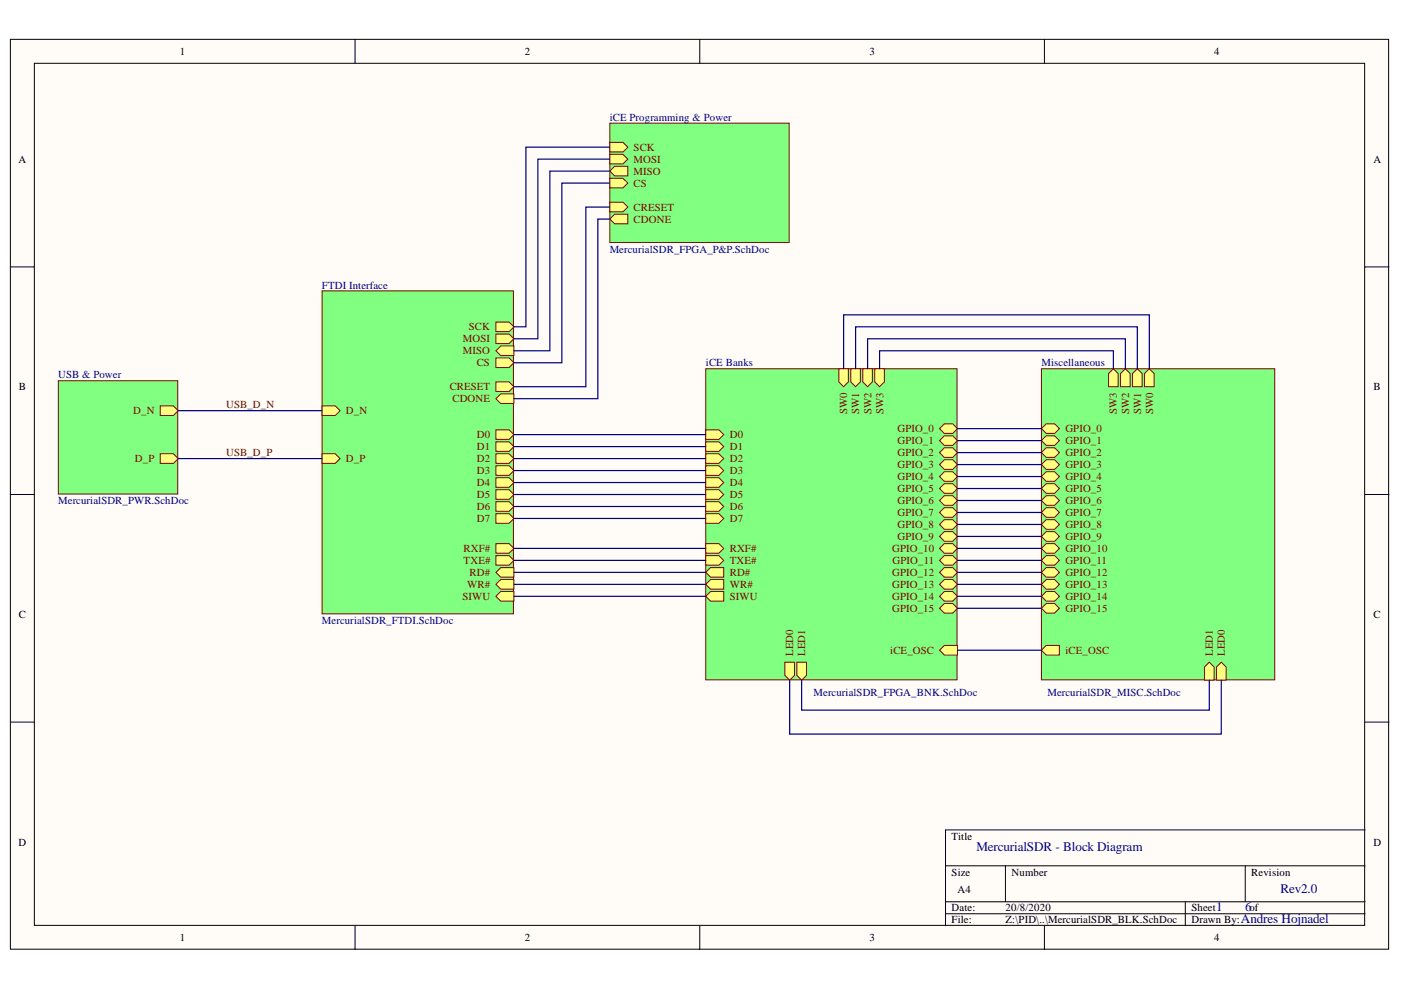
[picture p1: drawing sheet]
<svg xmlns="http://www.w3.org/2000/svg" width="297mm" height="210mm" viewBox="0 0 297 210" stroke-linecap="round" stroke-linejoin="round" font-family="sans-serif">
<g fill="#fffcf8" stroke="#000" stroke-width=".21">
<path d="M2.2 8.3h292.2v193h-292.2z"/>
<path d="M7.3 13.4h282v182.8h-282z"/>
</g>
<g fill="none" stroke="#000" stroke-width=".21">
<path d="M75.3 8.3v5.1M148.4 8.3v5.1M221.4 8.3v5.1M2.2 56.6h5.1M289.4 56.6h5.1M2.2 104.8h5.1M289.4 104.8h5.1M2.2 153.1h5.1M289.4 153.1h5.1M289.4 176h-88.9v20.3M75.3 196.3v5.1M148.4 196.3v5.1"/>
<path d="M200.5 183.6h88.9M200.5 191.2h88.9M200.5 193.7h88.9M213.2 183.6v7.6M221.4 196.3v5.1M251.3 191.2v5.1M264 183.6v7.6"/>
</g>
<path d="M220.8 78.2h49.5v65.9h-49.5z" fill="#80ff80" stroke="#800000" stroke-width=".21"/>
<path d="M242.7 79.2l1-1 1 1v2.8h-2z" fill-rule="evenodd" fill="#ffff80"/>
<path d="M242.7 79.2l1-1 1 1v2.8h-2z" fill="none" stroke="#800000" stroke-width=".21"/>
<path d="M240.1 79.2l1-1 1.1 1v2.8h-2.1z" fill-rule="evenodd" fill="#ffff80"/>
<path d="M240.1 79.2l1-1 1.1 1v2.8h-2.1z" fill="none" stroke="#800000" stroke-width=".21"/>
<path d="M237.6 79.2l1-1 1 1v2.8h-2z" fill-rule="evenodd" fill="#ffff80"/>
<path d="M237.6 79.2l1-1 1 1v2.8h-2z" fill="none" stroke="#800000" stroke-width=".21"/>
<path d="M235 79.2l1.1-1 1 1v2.8h-2.1z" fill-rule="evenodd" fill="#ffff80"/>
<path d="M235 79.2l1.1-1 1 1v2.8h-2.1z" fill="none" stroke="#800000" stroke-width=".21"/>
<path d="M257.9 141.4l1-1 1 1v2.8h-2z" fill-rule="evenodd" fill="#ffff80"/>
<path d="M257.9 141.4l1-1 1 1v2.8h-2z" fill="none" stroke="#800000" stroke-width=".21"/>
<path d="M255.4 141.4l1-1 1 1v2.8h-2z" fill-rule="evenodd" fill="#ffff80"/>
<path d="M255.4 141.4l1-1 1 1v2.8h-2z" fill="none" stroke="#800000" stroke-width=".21"/>
<path d="M220.8 90.9l1-1h1.8l1 1-1 1h-1.8z" fill-rule="evenodd" fill="#ffff80"/>
<path d="M220.8 90.9l1-1h1.8l1 1-1 1h-1.8z" fill="none" stroke="#800000" stroke-width=".21"/>
<path d="M220.8 93.4l1-1h1.8l1 1-1 1h-1.8z" fill-rule="evenodd" fill="#ffff80"/>
<path d="M220.8 93.4l1-1h1.8l1 1-1 1h-1.8z" fill="none" stroke="#800000" stroke-width=".21"/>
<path d="M220.8 96l1-1.1h1.8l1 1.1-1 1h-1.8z" fill-rule="evenodd" fill="#ffff80"/>
<path d="M220.8 96l1-1.1h1.8l1 1.1-1 1h-1.8z" fill="none" stroke="#800000" stroke-width=".21"/>
<path d="M220.8 98.5l1-1h1.8l1 1-1 1h-1.8z" fill-rule="evenodd" fill="#ffff80"/>
<path d="M220.8 98.5l1-1h1.8l1 1-1 1h-1.8z" fill="none" stroke="#800000" stroke-width=".21"/>
<path d="M220.8 101l1-1h1.8l1 1-1 1.1h-1.8z" fill-rule="evenodd" fill="#ffff80"/>
<path d="M220.8 101l1-1h1.8l1 1-1 1.1h-1.8z" fill="none" stroke="#800000" stroke-width=".21"/>
<path d="M220.8 103.6l1-1h1.8l1 1-1 1h-1.8z" fill-rule="evenodd" fill="#ffff80"/>
<path d="M220.8 103.6l1-1h1.8l1 1-1 1h-1.8z" fill="none" stroke="#800000" stroke-width=".21"/>
<path d="M220.8 106.1l1-1h1.8l1 1-1 1h-1.8z" fill-rule="evenodd" fill="#ffff80"/>
<path d="M220.8 106.1l1-1h1.8l1 1-1 1h-1.8z" fill="none" stroke="#800000" stroke-width=".21"/>
<path d="M220.8 108.7l1-1.1h1.8l1 1.1-1 1h-1.8z" fill-rule="evenodd" fill="#ffff80"/>
<path d="M220.8 108.7l1-1.1h1.8l1 1.1-1 1h-1.8z" fill="none" stroke="#800000" stroke-width=".21"/>
<path d="M220.8 111.2l1-1h1.8l1 1-1 1h-1.8z" fill-rule="evenodd" fill="#ffff80"/>
<path d="M220.8 111.2l1-1h1.8l1 1-1 1h-1.8z" fill="none" stroke="#800000" stroke-width=".21"/>
<path d="M220.8 113.7l1-1h1.8l1 1-1 1.1h-1.8z" fill-rule="evenodd" fill="#ffff80"/>
<path d="M220.8 113.7l1-1h1.8l1 1-1 1.1h-1.8z" fill="none" stroke="#800000" stroke-width=".21"/>
<path d="M220.8 116.3l1-1h1.8l1 1-1 1h-1.8z" fill-rule="evenodd" fill="#ffff80"/>
<path d="M220.8 116.3l1-1h1.8l1 1-1 1h-1.8z" fill="none" stroke="#800000" stroke-width=".21"/>
<path d="M220.8 118.8l1-1h1.8l1 1-1 1h-1.8z" fill-rule="evenodd" fill="#ffff80"/>
<path d="M220.8 118.8l1-1h1.8l1 1-1 1h-1.8z" fill="none" stroke="#800000" stroke-width=".21"/>
<path d="M220.8 121.4l1-1.1h1.8l1 1.1-1 1h-1.8z" fill-rule="evenodd" fill="#ffff80"/>
<path d="M220.8 121.4l1-1.1h1.8l1 1.1-1 1h-1.8z" fill="none" stroke="#800000" stroke-width=".21"/>
<path d="M220.8 123.9l1-1h1.8l1 1-1 1h-1.8z" fill-rule="evenodd" fill="#ffff80"/>
<path d="M220.8 123.9l1-1h1.8l1 1-1 1h-1.8z" fill="none" stroke="#800000" stroke-width=".21"/>
<path d="M220.8 126.4l1-1h1.8l1 1-1 1.1h-1.8z" fill-rule="evenodd" fill="#ffff80"/>
<path d="M220.8 126.4l1-1h1.8l1 1-1 1.1h-1.8z" fill="none" stroke="#800000" stroke-width=".21"/>
<path d="M220.8 129l1-1h1.8l1 1-1 1h-1.8z" fill-rule="evenodd" fill="#ffff80"/>
<path d="M220.8 129l1-1h1.8l1 1-1 1h-1.8z" fill="none" stroke="#800000" stroke-width=".21"/>
<path d="M220.8 137.9l1-1.1h2.8v2.1h-2.8z" fill-rule="evenodd" fill="#ffff80"/>
<path d="M220.8 137.9l1-1.1h2.8v2.1h-2.8z" fill="none" stroke="#800000" stroke-width=".21"/>
<path d="M149.6 78.2h53.3v65.9h-53.3z" fill="#80ff80" stroke="#800000" stroke-width=".21"/>
<path d="M166.4 140.4h2v2.8l-1 1-1-1z" fill-rule="evenodd" fill="#ffff80"/>
<path d="M166.4 140.4h2v2.8l-1 1-1-1z" fill="none" stroke="#800000" stroke-width=".21"/>
<path d="M168.9 140.4h2.1v2.8l-1 1-1.1-1z" fill-rule="evenodd" fill="#ffff80"/>
<path d="M168.9 140.4h2.1v2.8l-1 1-1.1-1z" fill="none" stroke="#800000" stroke-width=".21"/>
<path d="M177.8 78.2h2.1v2.8l-1 1-1.1-1z" fill-rule="evenodd" fill="#ffff80"/>
<path d="M177.8 78.2h2.1v2.8l-1 1-1.1-1z" fill="none" stroke="#800000" stroke-width=".21"/>
<path d="M180.4 78.2h2v2.8l-1 1-1-1z" fill-rule="evenodd" fill="#ffff80"/>
<path d="M180.4 78.2h2v2.8l-1 1-1-1z" fill="none" stroke="#800000" stroke-width=".21"/>
<path d="M182.9 78.2h2.1v2.8l-1.1 1-1-1z" fill-rule="evenodd" fill="#ffff80"/>
<path d="M182.9 78.2h2.1v2.8l-1.1 1-1-1z" fill="none" stroke="#800000" stroke-width=".21"/>
<path d="M185.5 78.2h2v2.8l-1 1-1-1z" fill-rule="evenodd" fill="#ffff80"/>
<path d="M185.5 78.2h2v2.8l-1 1-1-1z" fill="none" stroke="#800000" stroke-width=".21"/>
<path d="M199.2 90.9l1-1h1.8l1 1-1 1h-1.8z" fill-rule="evenodd" fill="#ffff80"/>
<path d="M199.2 90.9l1-1h1.8l1 1-1 1h-1.8z" fill="none" stroke="#800000" stroke-width=".21"/>
<path d="M199.2 93.4l1-1h1.8l1 1-1 1h-1.8z" fill-rule="evenodd" fill="#ffff80"/>
<path d="M199.2 93.4l1-1h1.8l1 1-1 1h-1.8z" fill="none" stroke="#800000" stroke-width=".21"/>
<path d="M199.2 96l1-1.1h1.8l1 1.1-1 1h-1.8z" fill-rule="evenodd" fill="#ffff80"/>
<path d="M199.2 96l1-1.1h1.8l1 1.1-1 1h-1.8z" fill="none" stroke="#800000" stroke-width=".21"/>
<path d="M199.2 98.5l1-1h1.8l1 1-1 1h-1.8z" fill-rule="evenodd" fill="#ffff80"/>
<path d="M199.2 98.5l1-1h1.8l1 1-1 1h-1.8z" fill="none" stroke="#800000" stroke-width=".21"/>
<path d="M199.2 101l1-1h1.8l1 1-1 1.1h-1.8z" fill-rule="evenodd" fill="#ffff80"/>
<path d="M199.2 101l1-1h1.8l1 1-1 1.1h-1.8z" fill="none" stroke="#800000" stroke-width=".21"/>
<path d="M199.2 103.6l1-1h1.8l1 1-1 1h-1.8z" fill-rule="evenodd" fill="#ffff80"/>
<path d="M199.2 103.6l1-1h1.8l1 1-1 1h-1.8z" fill="none" stroke="#800000" stroke-width=".21"/>
<path d="M199.2 106.1l1-1h1.8l1 1-1 1h-1.8z" fill-rule="evenodd" fill="#ffff80"/>
<path d="M199.2 106.1l1-1h1.8l1 1-1 1h-1.8z" fill="none" stroke="#800000" stroke-width=".21"/>
<path d="M199.2 108.7l1-1.1h1.8l1 1.1-1 1h-1.8z" fill-rule="evenodd" fill="#ffff80"/>
<path d="M199.2 108.7l1-1.1h1.8l1 1.1-1 1h-1.8z" fill="none" stroke="#800000" stroke-width=".21"/>
<path d="M199.2 111.2l1-1h1.8l1 1-1 1h-1.8z" fill-rule="evenodd" fill="#ffff80"/>
<path d="M199.2 111.2l1-1h1.8l1 1-1 1h-1.8z" fill="none" stroke="#800000" stroke-width=".21"/>
<path d="M199.2 113.7l1-1h1.8l1 1-1 1.1h-1.8z" fill-rule="evenodd" fill="#ffff80"/>
<path d="M199.2 113.7l1-1h1.8l1 1-1 1.1h-1.8z" fill="none" stroke="#800000" stroke-width=".21"/>
<path d="M199.2 116.3l1-1h1.8l1 1-1 1h-1.8z" fill-rule="evenodd" fill="#ffff80"/>
<path d="M199.2 116.3l1-1h1.8l1 1-1 1h-1.8z" fill="none" stroke="#800000" stroke-width=".21"/>
<path d="M199.2 118.8l1-1h1.8l1 1-1 1h-1.8z" fill-rule="evenodd" fill="#ffff80"/>
<path d="M199.2 118.8l1-1h1.8l1 1-1 1h-1.8z" fill="none" stroke="#800000" stroke-width=".21"/>
<path d="M199.2 121.4l1-1.1h1.8l1 1.1-1 1h-1.8z" fill-rule="evenodd" fill="#ffff80"/>
<path d="M199.2 121.4l1-1.1h1.8l1 1.1-1 1h-1.8z" fill="none" stroke="#800000" stroke-width=".21"/>
<path d="M199.2 123.9l1-1h1.8l1 1-1 1h-1.8z" fill-rule="evenodd" fill="#ffff80"/>
<path d="M199.2 123.9l1-1h1.8l1 1-1 1h-1.8z" fill="none" stroke="#800000" stroke-width=".21"/>
<path d="M199.2 126.4l1-1h1.8l1 1-1 1.1h-1.8z" fill-rule="evenodd" fill="#ffff80"/>
<path d="M199.2 126.4l1-1h1.8l1 1-1 1.1h-1.8z" fill="none" stroke="#800000" stroke-width=".21"/>
<path d="M199.2 129l1-1h1.8l1 1-1 1h-1.8z" fill-rule="evenodd" fill="#ffff80"/>
<path d="M199.2 129l1-1h1.8l1 1-1 1h-1.8z" fill="none" stroke="#800000" stroke-width=".21"/>
<path d="M149.6 98.8h2.8l1 1-1 1h-2.8z" fill-rule="evenodd" fill="#ffff80"/>
<path d="M149.6 98.8h2.8l1 1-1 1h-2.8z" fill="none" stroke="#800000" stroke-width=".21"/>
<path d="M149.6 115.3h2.8l1 1-1 1h-2.8z" fill-rule="evenodd" fill="#ffff80"/>
<path d="M149.6 115.3h2.8l1 1-1 1h-2.8z" fill="none" stroke="#800000" stroke-width=".21"/>
<path d="M149.6 91.1h2.8l1 1.1-1 1h-2.8z" fill-rule="evenodd" fill="#ffff80"/>
<path d="M149.6 91.1h2.8l1 1.1-1 1h-2.8z" fill="none" stroke="#800000" stroke-width=".21"/>
<path d="M149.6 117.8h2.8l1 1-1 1h-2.8z" fill-rule="evenodd" fill="#ffff80"/>
<path d="M149.6 117.8h2.8l1 1-1 1h-2.8z" fill="none" stroke="#800000" stroke-width=".21"/>
<path d="M149.6 108.9h2.8l1 1-1 1h-2.8z" fill-rule="evenodd" fill="#ffff80"/>
<path d="M149.6 108.9h2.8l1 1-1 1h-2.8z" fill="none" stroke="#800000" stroke-width=".21"/>
<path d="M149.6 126.4l1-1h2.8v2.1h-2.8z" fill-rule="evenodd" fill="#ffff80"/>
<path d="M149.6 126.4l1-1h2.8v2.1h-2.8z" fill="none" stroke="#800000" stroke-width=".21"/>
<path d="M149.6 96.2h2.8l1 1-1 1h-2.8z" fill-rule="evenodd" fill="#ffff80"/>
<path d="M149.6 96.2h2.8l1 1-1 1h-2.8z" fill="none" stroke="#800000" stroke-width=".21"/>
<path d="M149.6 106.4h2.8l1 1-1 1h-2.8z" fill-rule="evenodd" fill="#ffff80"/>
<path d="M149.6 106.4h2.8l1 1-1 1h-2.8z" fill="none" stroke="#800000" stroke-width=".21"/>
<path d="M149.6 93.7h2.8l1 1-1 1h-2.8z" fill-rule="evenodd" fill="#ffff80"/>
<path d="M149.6 93.7h2.8l1 1-1 1h-2.8z" fill="none" stroke="#800000" stroke-width=".21"/>
<path d="M149.6 101.3h2.8l1 1-1 1h-2.8z" fill-rule="evenodd" fill="#ffff80"/>
<path d="M149.6 101.3h2.8l1 1-1 1h-2.8z" fill="none" stroke="#800000" stroke-width=".21"/>
<path d="M149.6 123.9l1-1h2.8v2h-2.8z" fill-rule="evenodd" fill="#ffff80"/>
<path d="M149.6 123.9l1-1h2.8v2h-2.8z" fill="none" stroke="#800000" stroke-width=".21"/>
<path d="M149.6 121.4l1-1.1h2.8v2.1h-2.8z" fill-rule="evenodd" fill="#ffff80"/>
<path d="M149.6 121.4l1-1.1h2.8v2.1h-2.8z" fill="none" stroke="#800000" stroke-width=".21"/>
<path d="M149.6 103.8h2.8l1 1-1 1.1h-2.8z" fill-rule="evenodd" fill="#ffff80"/>
<path d="M149.6 103.8h2.8l1 1-1 1.1h-2.8z" fill="none" stroke="#800000" stroke-width=".21"/>
<path d="M199.2 137.9l1-1.1h2.8v2.1h-2.8z" fill-rule="evenodd" fill="#ffff80"/>
<path d="M199.2 137.9l1-1.1h2.8v2.1h-2.8z" fill="none" stroke="#800000" stroke-width=".21"/>
<path d="M129.3 26.1h38v25.3h-38z" fill="#80ff80" stroke="#800000" stroke-width=".21"/>
<path d="M129.3 42.9h2.8l1 1-1 1h-2.8z" fill-rule="evenodd" fill="#ffff80"/>
<path d="M129.3 42.9h2.8l1 1-1 1h-2.8z" fill="none" stroke="#800000" stroke-width=".21"/>
<path d="M129.3 46.4l1-1h2.8v2.1h-2.8z" fill-rule="evenodd" fill="#ffff80"/>
<path d="M129.3 46.4l1-1h2.8v2.1h-2.8z" fill="none" stroke="#800000" stroke-width=".21"/>
<path d="M129.3 37.8h2.8l1 1-1 1h-2.8z" fill-rule="evenodd" fill="#ffff80"/>
<path d="M129.3 37.8h2.8l1 1-1 1h-2.8z" fill="none" stroke="#800000" stroke-width=".21"/>
<path d="M129.3 30.2h2.8l1 1-1 1h-2.8z" fill-rule="evenodd" fill="#ffff80"/>
<path d="M129.3 30.2h2.8l1 1-1 1h-2.8z" fill="none" stroke="#800000" stroke-width=".21"/>
<path d="M129.3 32.7h2.8l1 1-1 1.1h-2.8z" fill-rule="evenodd" fill="#ffff80"/>
<path d="M129.3 32.7h2.8l1 1-1 1.1h-2.8z" fill="none" stroke="#800000" stroke-width=".21"/>
<path d="M129.3 36.3l1-1h2.8v2h-2.8z" fill-rule="evenodd" fill="#ffff80"/>
<path d="M129.3 36.3l1-1h2.8v2h-2.8z" fill="none" stroke="#800000" stroke-width=".21"/>
<path d="M68.3 61.7h40.6v68.4h-40.6z" fill="#80ff80" stroke="#800000" stroke-width=".21"/>
<path d="M105.1 68.3h2.8l1.1 1-1.1 1h-2.8z" fill-rule="evenodd" fill="#ffff80"/>
<path d="M105.1 68.3h2.8l1.1 1-1.1 1h-2.8z" fill="none" stroke="#800000" stroke-width=".21"/>
<path d="M105.1 70.8h2.8l1.1 1-1.1 1h-2.8z" fill-rule="evenodd" fill="#ffff80"/>
<path d="M105.1 70.8h2.8l1.1 1-1.1 1h-2.8z" fill="none" stroke="#800000" stroke-width=".21"/>
<path d="M105.1 74.4l1.1-1h2.8v2h-2.8z" fill-rule="evenodd" fill="#ffff80"/>
<path d="M105.1 74.4l1.1-1h2.8v2h-2.8z" fill="none" stroke="#800000" stroke-width=".21"/>
<path d="M105.1 75.9h2.8l1.1 1-1.1 1h-2.8z" fill-rule="evenodd" fill="#ffff80"/>
<path d="M105.1 75.9h2.8l1.1 1-1.1 1h-2.8z" fill="none" stroke="#800000" stroke-width=".21"/>
<path d="M105.1 84.5l1.1-1h2.8v2h-2.8z" fill-rule="evenodd" fill="#ffff80"/>
<path d="M105.1 84.5l1.1-1h2.8v2h-2.8z" fill="none" stroke="#800000" stroke-width=".21"/>
<path d="M105.1 81h2.8l1.1 1-1.1 1h-2.8z" fill-rule="evenodd" fill="#ffff80"/>
<path d="M105.1 81h2.8l1.1 1-1.1 1h-2.8z" fill="none" stroke="#800000" stroke-width=".21"/>
<path d="M105.1 91.1h2.8l1.1 1.1-1.1 1h-2.8z" fill-rule="evenodd" fill="#ffff80"/>
<path d="M105.1 91.1h2.8l1.1 1.1-1.1 1h-2.8z" fill="none" stroke="#800000" stroke-width=".21"/>
<path d="M105.1 93.7h2.8l1.1 1-1.1 1h-2.8z" fill-rule="evenodd" fill="#ffff80"/>
<path d="M105.1 93.7h2.8l1.1 1-1.1 1h-2.8z" fill="none" stroke="#800000" stroke-width=".21"/>
<path d="M105.1 96.2h2.8l1.1 1-1.1 1h-2.8z" fill-rule="evenodd" fill="#ffff80"/>
<path d="M105.1 96.2h2.8l1.1 1-1.1 1h-2.8z" fill="none" stroke="#800000" stroke-width=".21"/>
<path d="M105.1 98.8h2.8l1.1 1-1.1 1h-2.8z" fill-rule="evenodd" fill="#ffff80"/>
<path d="M105.1 98.8h2.8l1.1 1-1.1 1h-2.8z" fill="none" stroke="#800000" stroke-width=".21"/>
<path d="M105.1 101.3h2.8l1.1 1-1.1 1h-2.8z" fill-rule="evenodd" fill="#ffff80"/>
<path d="M105.1 101.3h2.8l1.1 1-1.1 1h-2.8z" fill="none" stroke="#800000" stroke-width=".21"/>
<path d="M105.1 103.8h2.8l1.1 1-1.1 1.1h-2.8z" fill-rule="evenodd" fill="#ffff80"/>
<path d="M105.1 103.8h2.8l1.1 1-1.1 1.1h-2.8z" fill="none" stroke="#800000" stroke-width=".21"/>
<path d="M105.1 106.4h2.8l1.1 1-1.1 1h-2.8z" fill-rule="evenodd" fill="#ffff80"/>
<path d="M105.1 106.4h2.8l1.1 1-1.1 1h-2.8z" fill="none" stroke="#800000" stroke-width=".21"/>
<path d="M105.1 108.9h2.8l1.1 1-1.1 1h-2.8z" fill-rule="evenodd" fill="#ffff80"/>
<path d="M105.1 108.9h2.8l1.1 1-1.1 1h-2.8z" fill="none" stroke="#800000" stroke-width=".21"/>
<path d="M105.1 115.3h2.8l1.1 1-1.1 1h-2.8z" fill-rule="evenodd" fill="#ffff80"/>
<path d="M105.1 115.3h2.8l1.1 1-1.1 1h-2.8z" fill="none" stroke="#800000" stroke-width=".21"/>
<path d="M105.1 117.8h2.8l1.1 1-1.1 1h-2.8z" fill-rule="evenodd" fill="#ffff80"/>
<path d="M105.1 117.8h2.8l1.1 1-1.1 1h-2.8z" fill="none" stroke="#800000" stroke-width=".21"/>
<path d="M105.1 121.4l1.1-1.1h2.8v2.1h-2.8z" fill-rule="evenodd" fill="#ffff80"/>
<path d="M105.1 121.4l1.1-1.1h2.8v2.1h-2.8z" fill="none" stroke="#800000" stroke-width=".21"/>
<path d="M105.1 123.9l1.1-1h2.8v2h-2.8z" fill-rule="evenodd" fill="#ffff80"/>
<path d="M105.1 123.9l1.1-1h2.8v2h-2.8z" fill="none" stroke="#800000" stroke-width=".21"/>
<path d="M105.1 126.4l1.1-1h2.8v2.1h-2.8z" fill-rule="evenodd" fill="#ffff80"/>
<path d="M105.1 126.4l1.1-1h2.8v2.1h-2.8z" fill="none" stroke="#800000" stroke-width=".21"/>
<path d="M68.3 86.1h2.8l1 1-1 1h-2.8z" fill-rule="evenodd" fill="#ffff80"/>
<path d="M68.3 86.1h2.8l1 1-1 1h-2.8z" fill="none" stroke="#800000" stroke-width=".21"/>
<path d="M68.3 96.2h2.8l1 1-1 1h-2.8z" fill-rule="evenodd" fill="#ffff80"/>
<path d="M68.3 96.2h2.8l1 1-1 1h-2.8z" fill="none" stroke="#800000" stroke-width=".21"/>
<path d="M12.4 80.7h25.3v24h-25.3z" fill="#80ff80" stroke="#800000" stroke-width=".21"/>
<path d="M34 86.1h2.8l1 1-1 1h-2.8z" fill-rule="evenodd" fill="#ffff80"/>
<path d="M34 86.1h2.8l1 1-1 1h-2.8z" fill="none" stroke="#800000" stroke-width=".21"/>
<path d="M34 96.2h2.8l1 1-1 1h-2.8z" fill-rule="evenodd" fill="#ffff80"/>
<path d="M34 96.2h2.8l1 1-1 1h-2.8z" fill="none" stroke="#800000" stroke-width=".21"/>
<g fill="none" stroke="#000080" stroke-width=".25">
<path d="M129.3 31.2h-17.8v38.1h-2.5M129.3 33.7h-15.3v38.1h-5M129.3 36.3h-12.7v38.1h-7.6M129.3 38.8h-10.2v38.1h-10.1M129.3 43.9h-5.1v38.1h-15.2M129.3 46.4h-2.5v38.1h-17.8M178.9 78.2v-11.4h64.8v11.4M181.4 78.2v-8.9h59.7v8.9M183.9 78.2v-6.4h54.7v6.4M186.5 78.2v-3.8h49.6v3.8M37.8 97.2h30.5M37.8 87.1h30.5"/>
<path d="M109 92.2h40.6M109 94.7h40.6M109 97.2h40.6M109 99.8h40.6M203 90.9h17.8M203 93.4h17.8M203 96h17.8M203 98.5h17.8M109 116.3h40.6M109 118.8h40.6M109 102.3h40.6M109 104.8h40.6"/>
<path d="M109 107.4h40.6M109 109.9h40.6M203 101h17.8M203 103.6h17.8M203 106.1h17.8M203 108.7h17.8M203 111.2h17.8M203 113.7h17.8M203 116.3h17.8M203 118.8h17.8M109 121.4h40.6M109 123.9h40.6"/>
<path d="M109 126.4h40.6M203 121.4h17.8M203 123.9h17.8M203 126.4h17.8M203 129h17.8M203 137.9h17.8M167.4 144.2v11.4h91.5v-11.4M170 144.2v6.4h86.4v-6.4"/>
</g>
<g font-size="2.8" fill="#009">
<text x="207" y="180.5">MercurialSDR - Block Diagram</text>
<text x="271.5" y="189.4">Rev2.0</text>
<text x="257.9" y="193.2">1</text>
<text x="263.1" y="195.7">Andres Hojnadel</text>
<text x="264" y="193.2">6</text>
</g>
<g font-size="2.3">
<text x="38.2" y="11.7">1</text>
<text x="111.2" y="11.7">2</text>
<text x="184.3" y="11.7">3</text>
<text x="257.4" y="11.7">4</text>
<text x="3.9" y="34.5">A</text>
<text x="291.2" y="34.5">A</text>
<text x="4" y="82.8">B</text>
<text x="291.2" y="82.8">B</text>
<text x="4" y="131">C</text>
<text x="291.2" y="131">C</text>
<text x="3.9" y="179.3">D</text>
<text x="201.8" y="178">Title</text>
<text x="291.2" y="179.3">D</text>
<text x="201.8" y="185.6">Size</text>
<text x="214.5" y="185.6">Number</text>
<text x="265.3" y="185.6">Revision</text>
<text x="203" y="189.4">A4</text>
<text x="201.8" y="193.2">Date:</text>
<text x="201.8" y="195.8">File:</text>
<text x="213.2" y="193.2">20/8/2020</text>
<text x="213.2" y="195.8">Z:\PID\..\MercurialSDR_BLK.SchDoc</text>
<text x="252.6" y="193.2">Sheet</text>
<text x="252.6" y="195.8">Drawn By:</text>
<text x="264.9" y="193.2">of</text>
<text x="38.2" y="199.6">1</text>
<text x="111.2" y="199.6">2</text>
<text x="184.3" y="199.6">3</text>
<text x="257.4" y="199.6">4</text>
</g>
<g font-size="2.3" fill="#000080">
<text x="129.3" y="25.6">iCE Programming &amp; Power</text>
<text x="129.3" y="53.6">MercurialSDR_FPGA_P&amp;P.SchDoc</text>
<text x="68.3" y="61.2">FTDI Interface</text>
<text x="149.7" y="77.7">iCE Banks</text>
<text x="220.8" y="77.7">Miscellaneous</text>
<text x="12.4" y="80.2">USB &amp; Power</text>
<text x="12.4" y="106.9">MercurialSDR_PWR.SchDoc</text>
<text x="68.3" y="132.3">MercurialSDR_FTDI.SchDoc</text>
<text x="172.5" y="147.5">MercurialSDR_FPGA_BNK.SchDoc</text>
<text x="222.1" y="147.5">MercurialSDR_MISC.SchDoc</text>
</g>
<g font-size="2.3" fill="#800000">
<text x="134.3" y="31.9">SCK</text>
<text x="134.3" y="34.5">MOSI</text>
<text x="134.3" y="39.6">CS</text>
<text x="134.3" y="37">MISO</text>
<text x="134.3" y="44.7">CRESET</text>
<text x="134.3" y="47.2">CDONE</text>
<text x="99.4" y="70.1">SCK</text>
<text x="98.1" y="72.6">MOSI</text>
<text x="98.1" y="75.1">MISO</text>
<text x="101.1" y="77.7">CS</text>
<text x="95.3" y="82.8">CRESET</text>
<text x="28.3" y="87.8">D_N</text>
<text x="48" y="86.6">USB_D_N</text>
<text x="73.3" y="87.8">D_N</text>
<text x="95.9" y="85.3">CDONE</text>
<text x="179.6" y="87.8" transform="rotate(-90 179.6 87.8)">SW0</text>
<text x="182.1" y="87.8" transform="rotate(-90 182.1 87.8)">SW1</text>
<text x="184.8" y="87.8" transform="rotate(-90 184.8 87.8)">SW2</text>
<text x="187.3" y="87.8" transform="rotate(-90 187.3 87.8)">SW3</text>
<text x="236.8" y="87.8" transform="rotate(-90 236.8 87.8)">SW3</text>
<text x="239.4" y="87.8" transform="rotate(-90 239.4 87.8)">SW2</text>
<text x="241.9" y="87.8" transform="rotate(-90 241.9 87.8)">SW1</text>
<text x="244.5" y="87.8" transform="rotate(-90 244.5 87.8)">SW0</text>
<text x="101.1" y="92.9">D0</text>
<text x="101.1" y="95.4">D1</text>
<text x="154.7" y="92.9">D0</text>
<text x="154.7" y="95.4">D1</text>
<text x="190.3" y="91.6">GPIO_0</text>
<text x="190.3" y="94.2">GPIO_1</text>
<text x="225.9" y="91.6">GPIO_0</text>
<text x="225.9" y="94.2">GPIO_1</text>
<text x="28.6" y="98">D_P</text>
<text x="48" y="96.7">USB_D_P</text>
<text x="73.3" y="98">D_P</text>
<text x="101.1" y="98">D2</text>
<text x="101.1" y="100.5">D3</text>
<text x="154.7" y="100.5">D3</text>
<text x="154.7" y="98">D2</text>
<text x="190.3" y="96.7">GPIO_2</text>
<text x="190.3" y="99.2">GPIO_3</text>
<text x="190.3" y="101.8">GPIO_4</text>
<text x="225.9" y="96.7">GPIO_2</text>
<text x="225.9" y="99.2">GPIO_3</text>
<text x="225.9" y="101.8">GPIO_4</text>
<text x="101.1" y="103">D4</text>
<text x="101.1" y="105.7">D5</text>
<text x="154.7" y="103">D4</text>
<text x="154.7" y="105.7">D5</text>
<text x="190.3" y="104.4">GPIO_5</text>
<text x="190.3" y="106.9">GPIO_6</text>
<text x="225.9" y="104.4">GPIO_5</text>
<text x="225.9" y="106.9">GPIO_6</text>
<text x="101.1" y="108.2">D6</text>
<text x="101.1" y="110.7">D7</text>
<text x="154.7" y="110.7">D7</text>
<text x="154.7" y="108.2">D6</text>
<text x="190.3" y="109.5">GPIO_7</text>
<text x="190.3" y="112">GPIO_8</text>
<text x="225.9" y="109.5">GPIO_7</text>
<text x="225.9" y="112">GPIO_8</text>
<text x="98.3" y="117.1">RXF#</text>
<text x="98.3" y="119.6">TXE#</text>
<text x="154.7" y="117.1">RXF#</text>
<text x="154.7" y="119.6">TXE#</text>
<text x="189.2" y="117.1">GPIO_10</text>
<text x="189.2" y="119.6">GPIO_11</text>
<text x="190.3" y="114.5">GPIO_9</text>
<text x="225.9" y="114.5">GPIO_9</text>
<text x="225.9" y="117.1">GPIO_10</text>
<text x="225.9" y="119.6">GPIO_11</text>
<text x="99.1" y="124.7">WR#</text>
<text x="99.6" y="122.1">RD#</text>
<text x="154.7" y="124.7">WR#</text>
<text x="154.7" y="122.1">RD#</text>
<text x="189.2" y="122.1">GPIO_12</text>
<text x="189.2" y="124.7">GPIO_13</text>
<text x="225.9" y="122.1">GPIO_12</text>
<text x="225.9" y="124.7">GPIO_13</text>
<text x="98" y="127.2">SIWU</text>
<text x="154.7" y="127.2">SIWU</text>
<text x="189.2" y="127.2">GPIO_14</text>
<text x="189.2" y="129.8">GPIO_15</text>
<text x="225.9" y="127.2">GPIO_14</text>
<text x="225.9" y="129.8">GPIO_15</text>
<text x="168.2" y="139.1" transform="rotate(-90 168.2 139.1)">LED0</text>
<text x="170.7" y="139.1" transform="rotate(-90 170.7 139.1)">LED1</text>
<text x="188.7" y="138.6">iCE_OSC</text>
<text x="225.9" y="138.6">iCE_OSC</text>
<text x="257.2" y="139.1" transform="rotate(-90 257.2 139.1)">LED1</text>
<text x="259.7" y="139.1" transform="rotate(-90 259.7 139.1)">LED0</text>
</g>
</svg>
